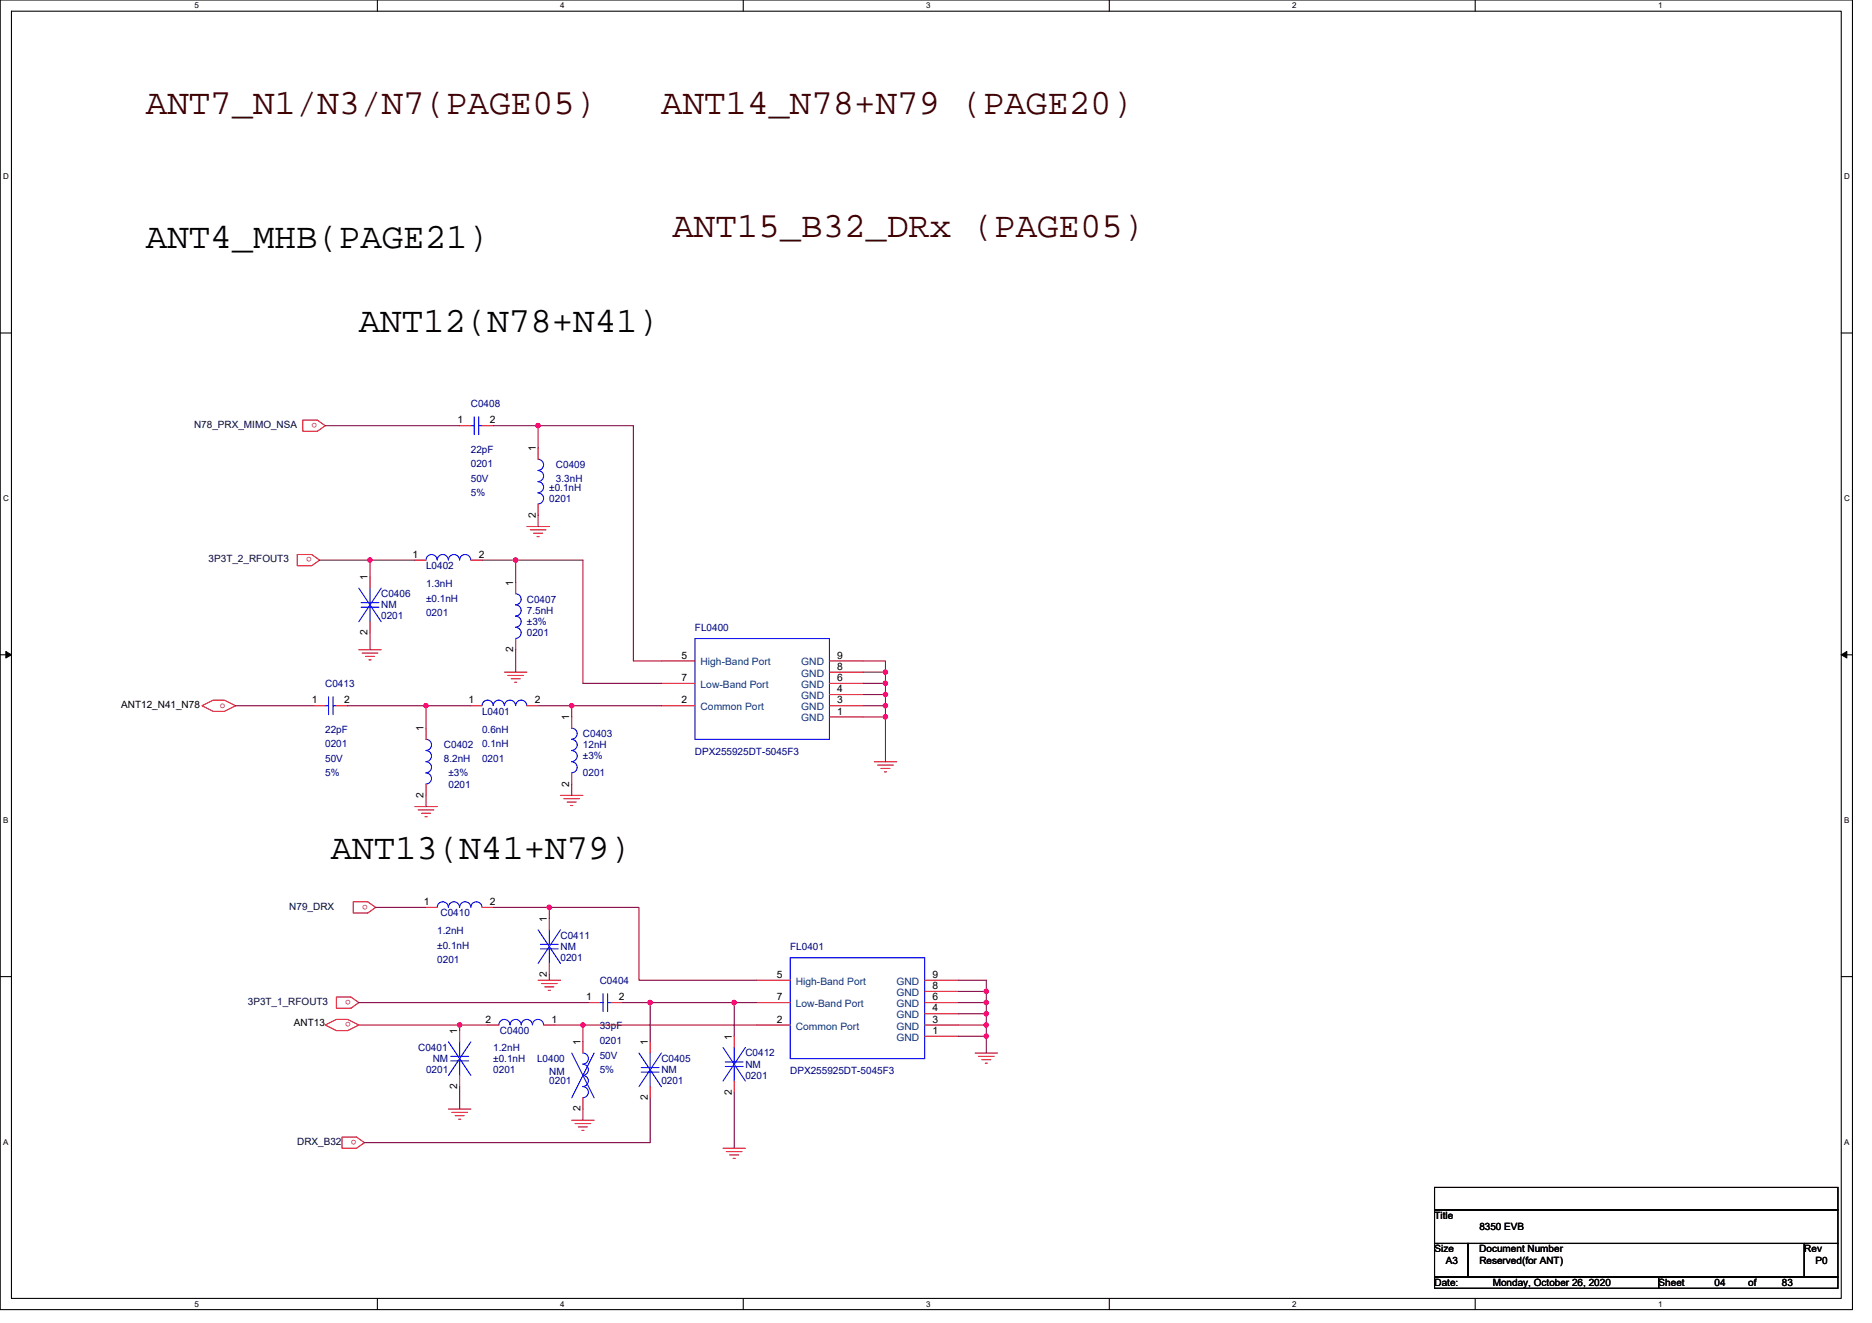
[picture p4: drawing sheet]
<svg xmlns="http://www.w3.org/2000/svg" width="297mm" height="210mm" viewBox="0 0 297 210" stroke-linecap="round" stroke-linejoin="round" font-family="sans-serif">
<path d="M0 0h293.9v207.9h-293.9zM1.8 1.8h290.4v204.3h-290.4z" fill="none" stroke="#000" stroke-width=".17"/>
<g fill="#fff">
<path d="M30.8 .2h.7v1.4h-.7z"/>
<path d="M30.8 206.3h.7v1.4h-.7z"/>
</g>
<path d="M59.9 0v1.8M59.9 206.1v1.8" fill="none" stroke="#000" stroke-width=".17"/>
<g fill="#fff">
<path d="M88.9 .2h.7v1.4h-.7z"/>
<path d="M88.9 206.3h.7v1.4h-.7z"/>
</g>
<path d="M117.9 0v1.8M117.9 206.1v1.8" fill="none" stroke="#000" stroke-width=".17"/>
<g fill="#fff">
<path d="M147 .2h.7v1.4h-.7z"/>
<path d="M147 206.3h.7v1.4h-.7z"/>
</g>
<path d="M176 0v1.8M176 206.1v1.8" fill="none" stroke="#000" stroke-width=".17"/>
<g fill="#fff">
<path d="M205 .2h.7v1.4h-.7z"/>
<path d="M205 206.3h.7v1.4h-.7z"/>
</g>
<path d="M234.1 0v1.8M234.1 206.1v1.8" fill="none" stroke="#000" stroke-width=".17"/>
<g fill="#fff">
<path d="M263.1 .2h.7v1.4h-.7z"/>
<path d="M263.1 206.3h.7v1.4h-.7z"/>
<path d="M.5 27.3h.9v1.4h-.9z"/>
<path d="M292.6 27.3h.9v1.4h-.9z"/>
<path d="M.5 78.4h.9v1.4h-.9z"/>
<path d="M292.6 78.4h.9v1.4h-.9z"/>
</g>
<path d="M0 52.9h1.8M292.2 52.9h1.7" fill="none" stroke="#000" stroke-width=".17"/>
<g fill="#fff">
<path d="M.5 129.5h.8v1.4h-.8z"/>
<path d="M292.6 129.5h.9v1.4h-.9z"/>
</g>
<path d="M0 103.9h1.8M292.2 103.9h1.7" fill="none" stroke="#000" stroke-width=".17"/>
<path d="M.9 103.4l.9 .5-.9 .5zM292.2 103.9l.8-.5v1z" fill="#000" stroke="#000" stroke-width=".16"/>
<g fill="#fff">
<path d="M.5 180.5h.8v1.4h-.8z"/>
<path d="M292.6 180.5h.9v1.4h-.9z"/>
</g>
<path d="M0 155h1.8M292.2 155h1.7M227.6 188.5h64v3.5h-64zM227.6 192h64v5.4h-64zM227.6 197.4h5.4v5.3h-5.4zM233 197.4h53.3v5.3h-53.3zM286.3 197.4h5.3v5.3h-5.3zM227.6 202.7h35.6v1.8h-35.6zM263.2 202.7h28.4v1.8h-28.4z" fill="none" stroke="#000" stroke-width=".17"/>
<g fill="none" stroke="#f00" stroke-width=".17">
<path d="M48 66.7h2.4l1.2 .9-1.2 .9h-2.4zM72.9 67.6h1.8M76.5 67.6h1.8M85.4 71.1v1.8M47.2 88h2.3l1.2 .9-1.2 .9h-2.3zM58.7 91.6v1.7M58.7 98.7v1.8M65.8 88.9h1.8M74.7 88.9h1.8M81.8 92.5v1.7M83.6 83.6h3.6M84.1 84.1h2.5"/>
<path d="M84.7 84.6h1.4M85.2 85.2h.4M85.4 80v1.8M32 112l1.8-.9h1.8l1.8 .9-1.8 .9h-1.8zM49.8 112h1.8M53.4 112h1.8M56.9 103.1h3.6M57.5 103.7h2.5M58 104.2h1.4M58.5 104.7h.4M67.6 115.6v1.7M74.7 112h1.8"/>
<path d="M80 106.7h3.6M80.6 107.2h2.5M81.1 107.7h1.4M81.7 108.3h.3M81.8 101.3v1.8M83.6 112h1.8M90.7 113.8v1.8M104.9 104.9h5.4M104.9 108.5h5.4M104.9 112h5.4M131.6 112h5.3M131.6 113.8h5.3"/>
<path d="M131.6 110.2h5.3M131.6 108.5h5.3M131.6 106.7h5.3M131.6 104.9h5.3M65.8 128h3.6M66.4 128.5h2.5M66.9 129.1h1.4M67.4 129.6h.4M67.6 124.5v1.7M88.9 126.2h3.6M89.5 126.8h2.5M90 127.3h1.4"/>
<path d="M90.5 127.8h.4M90.7 122.7v1.8M138.7 120.9h3.6M139.3 121.4h2.4M139.8 122h1.4M140.3 122.5h.4M53.4 158.2h2.3l1.2 .9-1.2 .9h-2.3zM56 143.1h2.4l1.2 .9-1.2 .9h-2.4zM67.6 144h1.8M76.5 144h1.8M85.4 155.6h3.5M85.9 156.1h2.5"/>
<path d="M86.4 156.6h1.5M87 157.2h.3M87.2 145.8v1.8M87.2 152.9v1.8M93.4 159.1h1.8M96.9 159.1h1.8M120.1 155.6h5.3M120.1 159.1h5.3M146.7 159.1h5.4M146.7 157.4h5.4M146.7 155.6h5.4M51.6 162.7l1.8-.9h1.8l1.7 .9-1.7 .9h-1.8z"/>
<path d="M71.2 176h3.5M71.7 176.6h2.5M72.2 177.1h1.5M72.8 177.6h.3M72.9 163.6v1.8M72.9 170.7v1.8M77.4 162.7h1.8M86.3 162.7h1.8M90.7 177.8h3.6M91.2 178.3h2.5M91.8 178.9h1.4M92.3 179.4h.4"/>
<path d="M92.5 165.4v1.7M92.5 174.2v1.8M103.2 165.4v1.7M103.2 172.5v1.7M116.5 164.5v1.7M116.5 171.6v1.8M120.1 162.7h5.3M146.7 162.7h5.4M146.7 164.5h5.4M146.7 160.9h5.4M154.7 167.1h3.6M155.3 167.7h2.5"/>
<path d="M155.8 168.2h1.4M156.3 168.7h.4M54.3 180.5h2.3l1.2 .9-1.2 .8h-2.3zM114.7 182.2h3.6M115.2 182.8h2.5M115.8 183.3h1.4M116.3 183.9h.4"/>
</g>
<g fill="none" stroke="#00f" stroke-width=".17">
<path d="M74.7 67.6h.5M75.2 66.1v2.9M76 66.1v2.9M76 67.6h.5M85.4 72.9a.88 .88 0 0 1 .9 .9 .88 .88 0 0 1-.9 .9 .89 .89 0 0 1 .9 .8 .89 .89 0 0 1-.9 .9 .89 .89 0 0 1 .9 .9 .89 .89 0 0 1-.9 .9 .89 .89 0 0 1 .9 .9 .89 .89 0 0 1-.9 .9M56.9 93.3l3.6 5.4M57.3 95.7h2.8M57.3 96.4h2.8M58.7 93.3v2.4M58.7 96.4v2.3M60.5 93.3l-3.6 5.4M67.6 88.9a.88 .88 0 0 1 .9-.9 .88 .88 0 0 1 .9 .9"/>
<path d="M69.4 88.9a.88 .88 0 0 1 .9-.9 .88 .88 0 0 1 .8 .9M71.2 88.9a.88 .88 0 0 1 .8-.9 .88 .88 0 0 1 .9 .9M72.9 88.9a.88 .88 0 0 1 .9-.9 .88 .88 0 0 1 .9 .9M81.8 94.2a.88 .88 0 0 1 .9 .9 .88 .88 0 0 1-.9 .9 .89 .89 0 0 1 .9 .9 .89 .89 0 0 1-.9 .9 .89 .89 0 0 1 .9 .9 .89 .89 0 0 1-.9 .8M81.8 99.6a.88 .88 0 0 1 .9 .8 .88 .88 0 0 1-.9 .9M51.6 112h.5M52.1 110.6v2.8M52.8 110.6v2.8M52.8 112h.6M67.6 117.3a.88 .88 0 0 1 .9 .9 .88 .88 0 0 1-.9 .9M67.6 119.1a.88 .88 0 0 1 .9 .9 .88 .88 0 0 1-.9 .9M80 112a.89 .89 0 0 0-.9-.9 .89 .89 0 0 0-.9 .9 .88 .88 0 0 0-.8-.9 .88 .88 0 0 0-.9 .9"/>
<path d="M81.8 112a.88 .88 0 0 0-.9-.9 .88 .88 0 0 0-.9 .9M83.6 112a.88 .88 0 0 0-.9-.9 .88 .88 0 0 0-.9 .9M90.7 115.6a.88 .88 0 0 1 .9 .8 .88 .88 0 0 1-.9 .9 .89 .89 0 0 1 .9 .9 .89 .89 0 0 1-.9 .9M90.7 119.1a.88 .88 0 0 1 .9 .9 .88 .88 0 0 1-.9 .9M110.3 101.3h21.3v16h-21.3zM67.6 120.9a.88 .88 0 0 1 .9 .9 .88 .88 0 0 1-.9 .9M67.6 122.7a.88 .88 0 0 1 .9 .9 .88 .88 0 0 1-.9 .8M90.7 120.9a.88 .88 0 0 1 .9 .9 .88 .88 0 0 1-.9 .9M71.1 144a.88 .88 0 0 0-.8-.9 .88 .88 0 0 0-.9 .9M72.9 144a.88 .88 0 0 0-.9-.9 .88 .88 0 0 0-.8 .9M76.5 144a.89 .89 0 0 0-.9-.9 .89 .89 0 0 0-.9 .9 .88 .88 0 0 0-.9-.9 .88 .88 0 0 0-.9 .9M85.4 147.6l3.5 5.3"/>
<path d="M85.7 149.9h2.9M85.7 150.6h2.9M87.2 147.6v2.3M87.2 150.6v2.3M88.9 147.6l-3.5 5.3M95.2 159.1h.5M95.7 157.7v2.8M96.4 157.7v2.8M96.4 159.1h.5M125.4 152h21.3v16h-21.3zM71.2 165.4l3.5 5.3M71.5 167.7h2.9"/>
<path d="M71.5 168.4h2.9M72.9 165.4v2.3M72.9 168.4v2.3M74.7 165.4l-3.5 5.3M79.2 162.7a.89 .89 0 0 1 .8-.9 .89 .89 0 0 1 .9 .9 .89 .89 0 0 1 .9-.9 .89 .89 0 0 1 .9 .9 .88 .88 0 0 1 .9-.9 .88 .88 0 0 1 .9 .9M84.5 162.7a.88 .88 0 0 1 .9-.9 .88 .88 0 0 1 .9 .9M90.7 167.1l3.6 7.1M92.5 167.1a.88 .88 0 0 1 .9 .9 .88 .88 0 0 1-.9 .9M92.5 168.9a.88 .88 0 0 1 .9 .9 .88 .88 0 0 1-.9 .9M92.5 170.7a.88 .88 0 0 1 .9 .9 .88 .88 0 0 1-.9 .8M92.5 172.5a.88 .88 0 0 1 .9 .8 .88 .88 0 0 1-.9 .9M94.3 167.1l-3.6 7.1"/>
<path d="M101.4 167.1l3.5 5.4M101.7 169.4h2.9M101.7 170.2h2.9M103.2 167.1v2.3M103.2 170.2v2.3M104.9 167.1l-3.5 5.4M114.7 166.2l3.6 5.4M115.1 168.6h2.8M115.1 169.3h2.8M116.5 166.2v2.4M116.5 169.3v2.3M118.3 166.2l-3.6 5.4"/>
</g>
<g fill="none" stroke="#800040" stroke-width=".17">
<path d="M51.6 67.6h21.3M78.3 67.6h7.1M85.4 67.6h15.1v37.3h4.4M85.4 67.6v3.5M50.7 88.9h8M65.8 88.9h-7.1v2.7M76.5 88.9h5.3M81.8 88.9h10.7v19.6h12.4M81.8 88.9v3.6M85.4 81.8v1.8M37.4 112h12.4M55.2 112h12.4"/>
<path d="M58.7 100.5v2.6M67.6 112v3.6M67.6 112h7.1M81.8 103.1v3.6M85.4 112h5.3M104.9 112h-14.2v1.8M136.9 104.9h3.6v1.8M136.9 106.7h3.6v1.8M136.9 108.5h3.6v1.7M136.9 110.2h3.6v1.8M136.9 112h3.6v1.8M136.9 113.8h3.6v7.1"/>
<path d="M67.6 126.2v1.8M90.7 124.5v1.7M56.9 159.1h36.5M59.6 144h8M78.3 144h8.9M87.2 144v1.8M87.2 154.7v.9M87.2 144h14.2v11.6h18.7M98.7 159.1h4.5M116.5 159.1v5.4M116.5 159.1h-13.3v6.3M116.5 159.1h3.6"/>
<path d="M152.1 155.6h4.4v1.8M152.1 157.4h4.4M152.1 159.1h4.4M156.5 157.4v1.7M156.5 159.1v1.8M56.9 162.7h16M72.9 172.5v3.5M77.4 162.7h-4.5v.9M88.1 162.7h4.4M92.5 162.7h27.6M92.5 176v1.8M92.5 162.7v2.7"/>
<path d="M103.2 174.2v7.2h-45.4M116.5 173.4v8.8M152.1 160.9h4.4M152.1 162.7h4.4M152.1 164.5h4.4M156.5 160.9v1.8M156.5 162.7v1.8M156.5 164.5v2.6"/>
</g>
<g fill="#f0f" stroke="#f0f" stroke-width=".17">
<circle cx="92.5" cy="162.7" r=".35"/>
<circle cx="81.8" cy="88.9" r=".35"/>
<circle cx="58.7" cy="88.9" r=".35"/>
<circle cx="85.4" cy="67.6" r=".35"/>
<circle cx="87.1" cy="144" r=".35"/>
<circle cx="156.5" cy="159.1" r=".35"/>
<circle cx="156.5" cy="157.3" r=".35"/>
<circle cx="156.5" cy="160.9" r=".35"/>
<circle cx="156.5" cy="164.5" r=".35"/>
<circle cx="156.5" cy="162.7" r=".35"/>
<circle cx="72.9" cy="162.7" r=".35"/>
<circle cx="140.5" cy="106.7" r=".35"/>
<circle cx="140.5" cy="108.4" r=".35"/>
<circle cx="140.5" cy="110.2" r=".35"/>
<circle cx="140.5" cy="112" r=".35"/>
<circle cx="140.5" cy="113.8" r=".35"/>
<circle cx="67.6" cy="112" r=".35"/>
<circle cx="103.2" cy="159.1" r=".35"/>
<circle cx="116.5" cy="159.1" r=".35"/>
<circle cx="90.7" cy="112" r=".35"/>
</g>
<g font-size="5.7" fill="#400000">
<text x="23.2" y="18.1">ANT7_N1/N3/N7(PAGE05)</text>
<text x="104.9" y="18.1">ANT14_N78+N79 (PAGE20)</text>
<text x="106.7" y="37.6">ANT15_B32_DRx (PAGE05)</text>
</g>
<g font-size="5.7">
<text x="23.2" y="39.4">ANT4_MHB(PAGE21)</text>
<text x="56.9" y="52.7">ANT12(N78+N41)</text>
<text x="52.5" y="136.3">ANT13(N41+N79)</text>
</g>
<g font-size="1.6" fill="#000080">
<text x="74.7" y="64.5">C0408</text>
<text x="74.7" y="71.8">22pF</text>
<text x="74.7" y="74.1">0201</text>
<text x="74.7" y="76.5">50V</text>
<text x="87.2" y="77.9">±0.1nH</text>
<text x="88.2" y="74.3">C0409</text>
<text x="88.2" y="76.5">3.3nH</text>
<text x="74.7" y="78.8">5%</text>
<text x="87.2" y="79.7">0201</text>
<text x="60.5" y="94.8">C0406</text>
<text x="67.6" y="90.3">L0402</text>
<text x="67.6" y="93.2">1.3nH</text>
<text x="67.6" y="95.5">±0.1nH</text>
<text x="83.6" y="95.7">C0407</text>
<text x="60.5" y="96.5">NM</text>
<text x="60.5" y="98.3">0201</text>
<text x="67.6" y="97.8">0201</text>
<text x="83.6" y="97.4">7.5nH</text>
<text x="83.6" y="99.2">±3%</text>
<text x="83.6" y="101">0201</text>
<text x="110.3" y="100.1">FL0400</text>
<text x="51.6" y="109">C0413</text>
<text x="76.5" y="113.4">L0401</text>
<text x="51.6" y="116.3">22pF</text>
<text x="51.6" y="118.6">0201</text>
<text x="70.4" y="118.8">C0402</text>
<text x="76.5" y="116.3">0.6nH</text>
<text x="76.5" y="118.6">0.1nH</text>
<text x="92.5" y="117">C0403</text>
<text x="92.5" y="118.8">12nH</text>
<text x="110.3" y="119.8">DPX255925DT-5045F3</text>
<text x="51.6" y="120.9">50V</text>
<text x="51.6" y="123.2">5%</text>
<text x="70.4" y="120.9">8.2nH</text>
<text x="71.2" y="123.2">±3%</text>
<text x="71.2" y="125">0201</text>
<text x="76.5" y="120.9">0201</text>
<text x="92.5" y="120.5">±3%</text>
<text x="92.5" y="123.2">0201</text>
<text x="69.4" y="148.3">1.2nH</text>
<text x="69.9" y="145.4">C0410</text>
<text x="88.9" y="149">C0411</text>
<text x="69.4" y="150.6">±0.1nH</text>
<text x="69.4" y="152.9">0201</text>
<text x="88.9" y="150.8">NM</text>
<text x="88.9" y="152.5">0201</text>
<text x="125.4" y="150.8">FL0401</text>
<text x="95.2" y="156.1">C0404</text>
<text x="66.4" y="166.8">C0401</text>
<text x="78.3" y="166.8">1.2nH</text>
<text x="79.3" y="164.1">C0400</text>
<text x="95.2" y="163.4">33pF</text>
<text x="95.2" y="165.7">0201</text>
<text x="118.3" y="167.7">C0412</text>
<text x="67.6" y="170.3">0201</text>
<text x="68.7" y="168.6">NM</text>
<text x="78.3" y="168.6">±0.1nH</text>
<text x="78.3" y="170.3">0201</text>
<text x="85.2" y="168.6">L0400</text>
<text x="87.2" y="170.7">NM</text>
<text x="87.2" y="172.1">0201</text>
<text x="95.2" y="168">50V</text>
<text x="95.2" y="170.3">5%</text>
<text x="104.9" y="168.6">C0405</text>
<text x="104.9" y="170.3">NM</text>
<text x="104.9" y="172.1">0201</text>
<text x="118.3" y="169.4">NM</text>
<text x="118.3" y="171.2">0201</text>
<text x="125.4" y="170.5">DPX255925DT-5045F3</text>
</g>
<g font-size="1.6" fill="#000040">
<text x="30.8" y="67.9">N78_PRX_MIMO_NSA</text>
<text x="33.1" y="89.3">3P3T_2_RFOUT3</text>
<text x="45.9" y="144.4">N79_DRX</text>
<text x="39.3" y="159.5">3P3T_1_RFOUT3</text>
<text x="47.2" y="181.7">DRX_B32</text>
</g>
<g font-size="1.6" fill="#f00">
<text x="50.4" y="67.1" transform="rotate(180 50.4 67.1)">o</text>
<text x="49.5" y="88.5" transform="rotate(180 49.5 88.5)">o</text>
<text x="34.9" y="112.4">o</text>
<text x="58.4" y="143.6" transform="rotate(180 58.4 143.6)">o</text>
<text x="55.7" y="158.7" transform="rotate(180 55.7 158.7)">o</text>
<text x="55.7" y="162.3" transform="rotate(180 55.7 162.3)">o</text>
<text x="56.6" y="180.9" transform="rotate(180 56.6 180.9)">o</text>
</g>
<g font-size="1.6">
<text x="72.6" y="67.2">1</text>
<text x="77.7" y="67.2">2</text>
<text x="85" y="71.6" transform="rotate(-90 85 71.6)">1</text>
<text x="85" y="82.2" transform="rotate(-90 85 82.2)">2</text>
<text x="65.5" y="88.5">1</text>
<text x="76" y="88.5">2</text>
<text x="58.3" y="92.1" transform="rotate(-90 58.3 92.1)">1</text>
<text x="81.4" y="93" transform="rotate(-90 81.4 93)">1</text>
<text x="58.3" y="100.8" transform="rotate(-90 58.3 100.8)">2</text>
<text x="81.4" y="103.5" transform="rotate(-90 81.4 103.5)">2</text>
<text x="108.1" y="104.5">5</text>
<text x="132.9" y="106.3">8</text>
<text x="132.9" y="104.5">9</text>
<text x="19.2" y="112.4">ANT12_N41_N78</text>
<text x="49.5" y="111.6">1</text>
<text x="54.6" y="111.6">2</text>
<text x="74.4" y="111.6">1</text>
<text x="84.9" y="111.6">2</text>
<text x="108.1" y="108.1">7</text>
<text x="108.1" y="111.6">2</text>
<text x="132.9" y="111.6">3</text>
<text x="132.9" y="113.4">1</text>
<text x="132.9" y="109.9">4</text>
<text x="132.9" y="108.1">6</text>
<text x="67.2" y="116.1" transform="rotate(-90 67.2 116.1)">1</text>
<text x="90.3" y="114.3" transform="rotate(-90 90.3 114.3)">1</text>
<text x="90.3" y="124.8" transform="rotate(-90 90.3 124.8)">2</text>
<text x="67.2" y="126.6" transform="rotate(-90 67.2 126.6)">2</text>
<text x="67.2" y="143.6">1</text>
<text x="77.7" y="143.6">2</text>
<text x="86.8" y="146.3" transform="rotate(-90 86.8 146.3)">1</text>
<text x="86.8" y="155.1" transform="rotate(-90 86.8 155.1)">2</text>
<text x="123.2" y="155.2">5</text>
<text x="148" y="155.2">9</text>
<text x="93" y="158.7">1</text>
<text x="98.2" y="158.7">2</text>
<text x="123.2" y="158.8">7</text>
<text x="148" y="160.5">4</text>
<text x="148" y="158.8">6</text>
<text x="148" y="157">8</text>
<text x="46.6" y="162.9">ANT13</text>
<text x="72.6" y="164.1" transform="rotate(-90 72.6 164.1)">1</text>
<text x="77" y="162.3">2</text>
<text x="87.5" y="162.3">1</text>
<text x="92.1" y="165.9" transform="rotate(-90 92.1 165.9)">1</text>
<text x="102.8" y="165.9" transform="rotate(-90 102.8 165.9)">1</text>
<text x="116.1" y="165" transform="rotate(-90 116.1 165)">1</text>
<text x="123.2" y="162.3">2</text>
<text x="148" y="162.3">3</text>
<text x="148" y="164.1">1</text>
<text x="72.6" y="172.8" transform="rotate(-90 72.6 172.8)">2</text>
<text x="116.1" y="173.7" transform="rotate(-90 116.1 173.7)">2</text>
<text x="92.1" y="176.4" transform="rotate(-90 92.1 176.4)">2</text>
<text x="102.8" y="174.6" transform="rotate(-90 102.8 174.6)">2</text>
<text x="227.6" y="193.4">Title</text>
<text x="234.7" y="195.2">8350 EVB</text>
<text x="227.6" y="198.8">Size</text>
<text x="229.4" y="200.6">A3</text>
<text x="234.7" y="198.8">Document Number</text>
<text x="234.7" y="200.6">Reserved(for ANT)</text>
<text x="286.3" y="198.8">Rev</text>
<text x="288.1" y="200.6">P0</text>
<text x="227.6" y="204.1">Date:</text>
<text x="236.9" y="204.1">Monday, October 26, 2020</text>
<text x="263.2" y="204.1">Sheet</text>
<text x="272.1" y="204.1">04</text>
<text x="277.4" y="204.1">of</text>
<text x="282.7" y="204.1">83</text>
</g>
<g font-size="1.6" fill="#004080">
<text x="111.2" y="105.6">High-Band Port</text>
<text x="127.1" y="107.4">GND</text>
<text x="127.1" y="105.6">GND</text>
<text x="111.2" y="109.2">Low-Band Port</text>
<text x="111.2" y="112.7">Common Port</text>
<text x="127.1" y="112.7">GND</text>
<text x="127.1" y="111">GND</text>
<text x="127.1" y="109.2">GND</text>
<text x="127.1" y="114.5">GND</text>
<text x="126.3" y="156.3">High-Band Port</text>
<text x="126.3" y="159.9">Low-Band Port</text>
<text x="142.3" y="161.6">GND</text>
<text x="142.3" y="159.9">GND</text>
<text x="142.3" y="158.1">GND</text>
<text x="142.3" y="156.3">GND</text>
<text x="126.3" y="163.4">Common Port</text>
<text x="142.3" y="163.4">GND</text>
<text x="142.3" y="165.2">GND</text>
</g>
<g font-size="1.3">
<text x="30.8" y="1.3">5</text>
<text x="88.9" y="1.3">4</text>
<text x="147" y="1.3">3</text>
<text x="205" y="1.3">2</text>
<text x="263.1" y="1.3">1</text>
<text x=".5" y="28.4">D</text>
<text x="292.6" y="28.4">D</text>
<text x=".5" y="79.5">C</text>
<text x="292.6" y="79.5">C</text>
<text x=".5" y="130.6">B</text>
<text x="292.6" y="130.6">B</text>
<text x=".5" y="181.7">A</text>
<text x="292.6" y="181.7">A</text>
<text x="30.8" y="207.4">5</text>
<text x="88.9" y="207.4">4</text>
<text x="147" y="207.4">3</text>
<text x="205" y="207.4">2</text>
<text x="263.1" y="207.4">1</text>
</g>
</svg>
